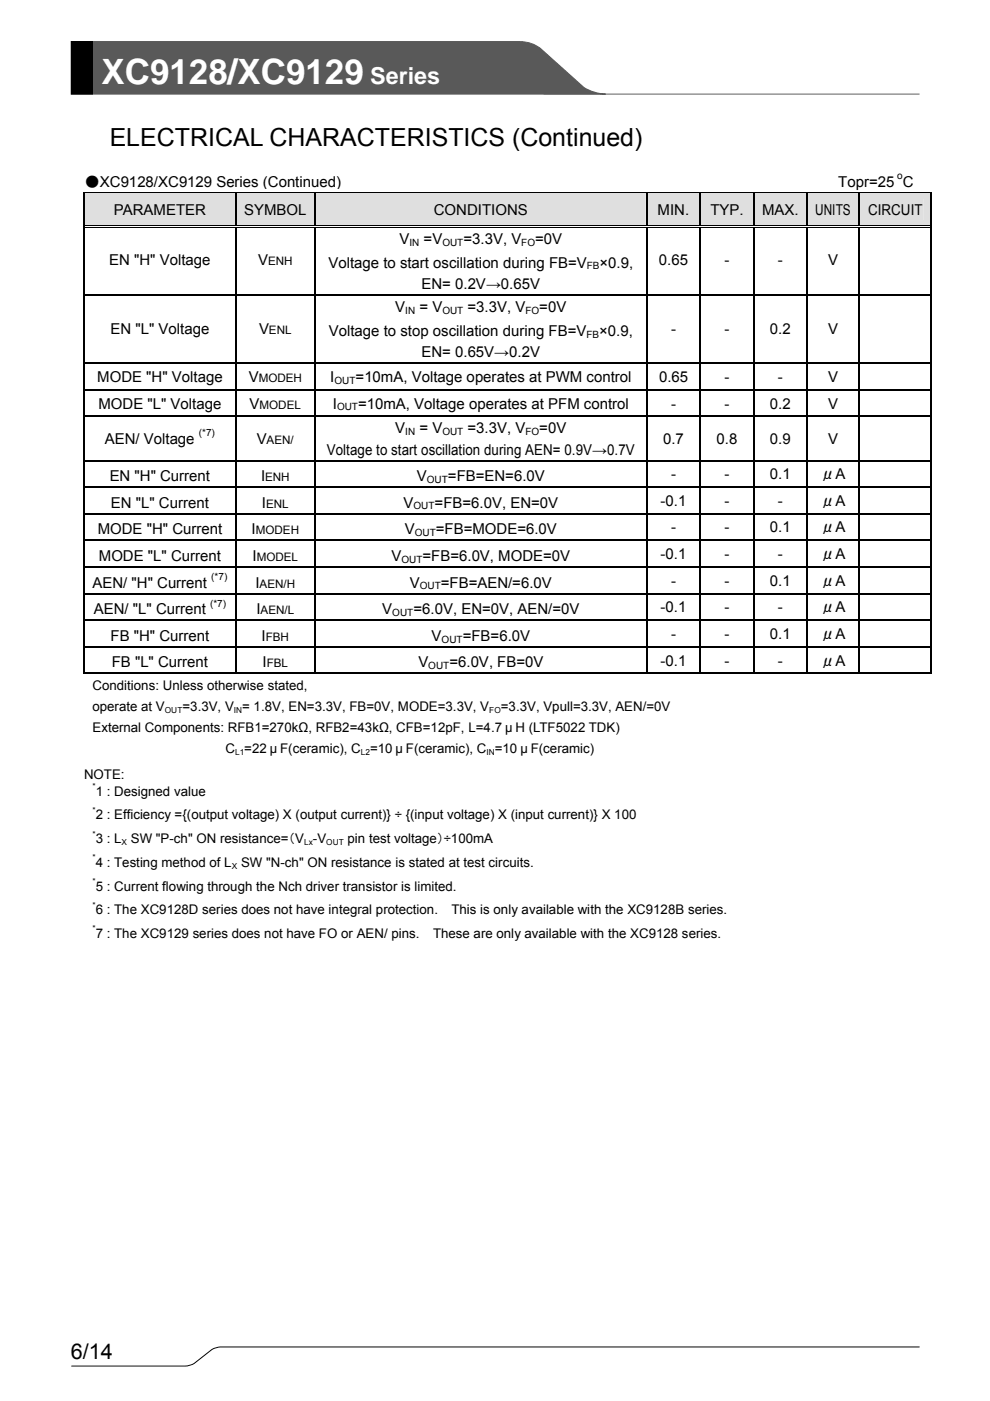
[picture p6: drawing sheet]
<svg xmlns="http://www.w3.org/2000/svg" width="210mm" height="297mm" viewBox="0 0 210 297" stroke-linecap="round" stroke-linejoin="round" font-family="sans-serif">
<path d="M15.1 8.8h95.8l2.1 .5 1.6 .9 9.2 8.3 1.2 .7 1.4 .4 2.1 .3h-113.4z" fill="#595959"/>
<path d="M15.1 8.8h95.8l2.1 .5 1.6 .9 9.2 8.3 1.2 .7 1.4 .4 2.1 .3h-113.4zM115.3 19.9h79.7" fill="none" stroke="#595959" stroke-width=".21"/>
<path d="M15.1 8.8h4.5v11.2h-4.5z" fill="#000"/>
<path d="M15.1 8.8h4.5v11.2h-4.5zM195 285.6h-148.2l-.8 .1-1.1 .4-3.7 3-1.5 .5h-24.6" fill="none" stroke="#000" stroke-width=".21"/>
<g fill="#dfdfdf">
<path d="M18 41.1h31.8v6.6h-31.8z"/>
<path d="M19.6 42.1h28.7v4.6h-28.7z"/>
<path d="M50.2 41.1h16.4v6.6h-16.4z"/>
<path d="M51.8 42.1h13.3v4.6h-13.3z"/>
<path d="M67 41.1h70v6.6h-70z"/>
<path d="M68.6 42.1h66.8v4.6h-66.8z"/>
<path d="M137.3 41.1h11v6.6h-11z"/>
<path d="M138.9 42.1h7.9v4.6h-7.9z"/>
<path d="M148.7 41.1h11v6.6h-11z"/>
<path d="M150.3 42.1h7.8v4.6h-7.8z"/>
<path d="M160 41.1h11v6.6h-11z"/>
<path d="M161.6 42.1h7.8v4.6h-7.8z"/>
<path d="M171.3 41.1h10.8v6.6h-10.8z"/>
<path d="M172.9 42.1h7.6v4.6h-7.6z"/>
<path d="M182.4 41.1h15v6.6h-15z"/>
<path d="M184 42.1h11.8v4.6h-11.8z"/>
</g>
<g fill="#000">
<path d="M17.7 40.7h.3v.4h-.3zM17.7 47.7h.3v.6h-.3zM17.7 53h.3v.4h-.3zM49.8 40.7h.4v.4h-.4zM49.8 48.2l.4 .1zM49.8 47.7h.5v.2h-.5zM49.8 48.1h.5v.1h-.5zM49.8 53h.4v.4h-.4zM66.6 40.7h.4v.4h-.4zM66.6 48.2l.4 .1zM66.6 47.7h.5v.2h-.5zM66.6 48.1h.5v.1h-.5z"/>
<path d="M66.6 53h.4v.4h-.4zM137 40.7h.3v.4h-.3zM137 48.2l.3 .1zM137 47.7h.5v.2h-.5zM137 48.1h.5v.1h-.5zM137 53h.3v.4h-.3zM148.3 40.7h.4v.4h-.4zM148.3 48.2l.4 .1zM148.3 47.7h.5v.2h-.5zM148.3 48.1h.5v.1h-.5zM148.3 53h.4v.4h-.4zM159.7 40.7h.3v.4h-.3z"/>
<path d="M159.7 48.2l.3 .1zM159.7 47.7h.5v.2h-.5zM159.7 48.1h.5v.1h-.5zM159.7 53h.3v.4h-.3zM171 40.7h.3v.4h-.3zM171 48.2l.3 .1zM171 47.7h.5v.2h-.5zM171 48.1h.5v.1h-.5zM171 53h.3v.4h-.3zM182.1 40.7h.3v.4h-.3zM182.1 48.2l.3 .1zM182.1 47.7h.5v.2h-.5z"/>
<path d="M182.1 48.1h.5v.1h-.5zM182.1 53h.3v.4h-.3zM197.4 40.7h.3v.4h-.3zM197.4 47.7h.3v.6h-.3zM197.4 53h.3v.4h-.3zM17.7 62.4h.3v.3h-.3zM17.7 67.5h.3v.3h-.3zM17.7 76.8h.3v.4h-.3zM49.8 62.4h.4v.3h-.4zM49.8 67.5h.4v.3h-.4zM49.8 76.8h.4v.4h-.4zM66.6 62.4h.4v.3h-.4z"/>
<path d="M66.6 67.5h.4v.3h-.4zM66.6 76.8h.4v.4h-.4zM137 62.4h.3v.3h-.3zM137 67.5h.3v.3h-.3zM137 76.8h.3v.4h-.3zM148.3 62.4h.4v.3h-.4zM148.3 67.5h.4v.3h-.4zM148.3 76.8h.4v.4h-.4zM159.7 62.4h.3v.3h-.3zM159.7 67.5h.3v.3h-.3zM159.7 76.8h.3v.4h-.3zM171 62.4h.3v.3h-.3z"/>
<path d="M171 67.5h.3v.3h-.3zM171 76.8h.3v.4h-.3zM182.1 62.4h.3v.3h-.3zM182.1 67.5h.3v.3h-.3zM182.1 76.8h.3v.4h-.3zM197.4 62.4h.3v.3h-.3zM197.4 67.5h.3v.3h-.3zM197.4 76.8h.3v.4h-.3zM17.7 82.5h.3v.3h-.3zM17.7 88.1h.3v.4h-.3zM17.7 97.5h.3v.3h-.3zM49.8 82.5h.4v.3h-.4z"/>
<path d="M49.8 88.1h.4v.4h-.4zM49.8 97.5h.4v.3h-.4zM66.6 82.5h.4v.3h-.4zM66.6 88.1h.4v.4h-.4zM66.6 97.5h.4v.3h-.4zM137 82.5h.3v.3h-.3zM137 88.1h.3v.4h-.3zM137 97.5h.3v.3h-.3zM148.3 82.5h.4v.3h-.4zM148.3 88.1h.4v.4h-.4zM148.3 97.5h.4v.3h-.4zM159.7 82.5h.3v.3h-.3z"/>
<path d="M159.7 88.1h.3v.4h-.3zM159.7 97.5h.3v.3h-.3zM171 82.5h.3v.3h-.3zM171 88.1h.3v.4h-.3zM171 97.5h.3v.3h-.3zM182.1 82.5h.3v.3h-.3zM182.1 88.1h.3v.4h-.3zM182.1 97.5h.3v.3h-.3zM197.4 82.5h.3v.3h-.3zM197.4 88.1h.3v.4h-.3zM197.4 97.5h.3v.3h-.3zM17.7 103.1h.3v.4h-.3z"/>
<path d="M17.7 108.8h.3v.3h-.3zM17.7 114.4h.3v.4h-.3zM49.8 103.1h.4v.4h-.4zM49.8 108.8h.4v.3h-.4zM49.8 114.4h.4v.4h-.4zM66.6 103.1h.4v.4h-.4zM66.6 108.8h.4v.3h-.4zM66.6 114.4h.4v.4h-.4zM137 103.1h.3v.4h-.3zM137 108.8h.3v.3h-.3zM137 114.4h.3v.4h-.3zM148.3 103.1h.4v.4h-.4z"/>
<path d="M148.3 108.8h.4v.3h-.4zM148.3 114.4h.4v.4h-.4zM159.7 103.1h.3v.4h-.3zM159.7 108.8h.3v.3h-.3zM159.7 114.4h.3v.4h-.3zM171 103.1h.3v.4h-.3zM171 108.8h.3v.3h-.3zM171 114.4h.3v.4h-.3zM182.1 103.1h.3v.4h-.3zM182.1 108.8h.3v.3h-.3zM182.1 114.4h.3v.4h-.3zM197.4 103.1h.3v.4h-.3z"/>
<path d="M197.4 108.8h.3v.3h-.3zM197.4 114.4h.3v.4h-.3zM17.7 120.1h.3v.3h-.3zM17.7 125.7h.3v.3h-.3zM17.7 131.3h.3v.4h-.3zM17.7 137h.3v.4h-.3zM49.8 120.1h.4v.3h-.4zM49.8 125.7h.4v.3h-.4zM49.8 131.3h.4v.4h-.4zM49.8 137h.4v.4h-.4zM66.6 120.1h.4v.3h-.4zM66.6 125.7h.4v.3h-.4z"/>
<path d="M66.6 131.3h.4v.4h-.4zM66.6 137h.4v.4h-.4zM137 120.1h.3v.3h-.3zM137 125.7h.3v.3h-.3zM137 131.3h.3v.4h-.3zM137 137h.3v.4h-.3zM148.3 120.1h.4v.3h-.4zM148.3 125.7h.4v.3h-.4zM148.3 131.3h.4v.4h-.4zM148.3 137h.4v.4h-.4zM159.7 120.1h.3v.3h-.3zM159.7 125.7h.3v.3h-.3z"/>
<path d="M159.7 131.3h.3v.4h-.3zM159.7 137h.3v.4h-.3zM171 120.1h.3v.3h-.3zM171 125.7h.3v.3h-.3zM171 131.3h.3v.4h-.3zM171 137h.3v.4h-.3zM182.1 120.1h.3v.3h-.3zM182.1 125.7h.3v.3h-.3zM182.1 131.3h.3v.4h-.3zM182.1 137h.3v.4h-.3zM197.4 120.1h.3v.3h-.3zM197.4 125.7h.3v.3h-.3z"/>
<path d="M197.4 131.3h.3v.4h-.3zM197.4 137h.3v.4h-.3zM17.7 142.6h.3v.4h-.3zM197.4 142.6h.3v.4h-.3z"/>
</g>
<g fill="none" stroke="#000" stroke-width=".34">
<path d="M17.7 40.9h32.1M17.9 41.1v6.6M17.9 48.3v4.7M17.9 53.4v9M50 41.1v6.6M50 48.3v4.7M50 53.4v9M50.2 40.9h16.4M66.8 41.1v6.6M66.8 48.3v4.7M66.8 53.4v9M67 40.9h70"/>
<path d="M137.2 41.1v6.6M137.2 48.3v4.7M137.2 53.4v9M137.3 40.9h11M148.5 41.1v6.6M148.5 48.3v4.7M148.5 53.4v9M148.7 40.9h11M159.9 41.1v6.6M159.9 48.3v4.7M159.9 53.4v9M160 40.9h11"/>
<path d="M171.1 41.1v6.6M171.1 48.3v4.7M171.1 53.4v9M171.3 40.9h10.8M182.2 41.1v6.6M182.2 48.3v4.7M182.2 53.4v9M182.4 40.9h15M197.6 41.1v6.6M197.6 48.3v4.7M197.6 53.4v9M17.9 62.7v4.8"/>
<path d="M17.9 67.8v9M17.9 77.2v5.3M18 62.5h31.8M18 77h31.8M50 62.7v4.8M50 67.8v9M50 77.2v5.3M50.2 62.5h16.4M50.2 77h16.4M66.8 62.7v4.8M66.8 67.8v9M66.8 77.2v5.3"/>
<path d="M67 62.5h70M67 77h70M137.2 62.7v4.8M137.2 67.8v9M137.2 77.2v5.3M137.3 62.5h11M137.3 77h11M148.5 62.7v4.8M148.5 67.8v9M148.5 77.2v5.3M148.7 62.5h11M148.7 77h11"/>
<path d="M159.9 62.7v4.8M159.9 67.8v9M159.9 77.2v5.3M160 62.5h11M160 77h11M171.1 62.7v4.8M171.1 67.8v9M171.1 77.2v5.3M171.3 62.5h10.8M171.3 77h10.8M182.2 62.7v4.8M182.2 67.8v9"/>
<path d="M182.2 77.2v5.3M182.4 62.5h15M182.4 77h15M197.6 62.7v4.8M197.6 67.8v9M197.6 77.2v5.3M17.9 82.8v5.3M17.9 88.5v9M17.9 97.8v5.3M18 82.7h31.8M18 88.3h31.8M18 97.6h31.8"/>
<path d="M50 82.8v5.3M50 88.5v9M50 97.8v5.3M50.2 82.7h16.4M50.2 88.3h16.4M50.2 97.6h16.4M66.8 82.8v5.3M66.8 88.5v9M66.8 97.8v5.3M67 82.7h70M67 88.3h70M67 97.6h70"/>
<path d="M137.2 82.8v5.3M137.2 88.5v9M137.2 97.8v5.3M137.3 82.7h11M137.3 88.3h11M137.3 97.6h11M148.5 82.8v5.3M148.5 88.5v9M148.5 97.8v5.3M148.7 82.7h11M148.7 88.3h11M148.7 97.6h11"/>
<path d="M159.9 82.8v5.3M159.9 88.5v9M159.9 97.8v5.3M160 82.7h11M160 88.3h11M160 97.6h11M171.1 82.8v5.3M171.1 88.5v9M171.1 97.8v5.3M171.3 82.7h10.8M171.3 88.3h10.8M171.3 97.6h10.8"/>
<path d="M182.2 82.8v5.3M182.2 88.5v9M182.2 97.8v5.3M182.4 82.7h15M182.4 88.3h15M182.4 97.6h15M197.6 82.8v5.3M197.6 88.5v9M197.6 97.8v5.3M17.9 103.5v5.3M17.9 109.1v5.3M17.9 114.8v5.3"/>
<path d="M18 103.3h31.8M18 108.9h31.8M18 114.6h31.8M50 103.5v5.3M50 109.1v5.3M50 114.8v5.3M50.2 103.3h16.4M50.2 108.9h16.4M50.2 114.6h16.4M66.8 103.5v5.3M66.8 109.1v5.3M66.8 114.8v5.3"/>
<path d="M67 103.3h70M67 108.9h70M67 114.6h70M137.2 103.5v5.3M137.2 109.1v5.3M137.2 114.8v5.3M137.3 103.3h11M137.3 108.9h11M137.3 114.6h11M148.5 103.5v5.3M148.5 109.1v5.3M148.5 114.8v5.3"/>
<path d="M148.7 103.3h11M148.7 108.9h11M148.7 114.6h11M159.9 103.5v5.3M159.9 109.1v5.3M159.9 114.8v5.3M160 103.3h11M160 108.9h11M160 114.6h11M171.1 103.5v5.3M171.1 109.1v5.3M171.1 114.8v5.3"/>
<path d="M171.3 103.3h10.8M171.3 108.9h10.8M171.3 114.6h10.8M182.2 103.5v5.3M182.2 109.1v5.3M182.2 114.8v5.3M182.4 103.3h15M182.4 108.9h15M182.4 114.6h15M197.6 103.5v5.3M197.6 109.1v5.3M197.6 114.8v5.3"/>
<path d="M17.9 120.4v5.3M17.9 126v5.3M17.9 131.7v5.3M17.9 137.4v5.2M18 120.2h31.8M18 125.9h31.8M18 131.5h31.8M18 137.2h31.8M50 120.4v5.3M50 126v5.3M50 131.7v5.3M50 137.4v5.2"/>
<path d="M50.2 120.2h16.4M50.2 125.9h16.4M50.2 131.5h16.4M50.2 137.2h16.4M66.8 120.4v5.3M66.8 126v5.3M66.8 131.7v5.3M66.8 137.4v5.2M67 120.2h70M67 125.9h70M67 131.5h70M67 137.2h70"/>
<path d="M137.2 120.4v5.3M137.2 126v5.3M137.2 131.7v5.3M137.2 137.4v5.2M137.3 120.2h11M137.3 125.9h11M137.3 131.5h11M137.3 137.2h11M148.5 120.4v5.3M148.5 126v5.3M148.5 131.7v5.3M148.5 137.4v5.2"/>
<path d="M148.7 120.2h11M148.7 125.9h11M148.7 131.5h11M148.7 137.2h11M159.9 120.4v5.3M159.9 126v5.3M159.9 131.7v5.3M159.9 137.4v5.2M160 120.2h11M160 125.9h11M160 131.5h11M160 137.2h11"/>
<path d="M171.1 120.4v5.3M171.1 126v5.3M171.1 131.7v5.3M171.1 137.4v5.2M171.3 120.2h10.8M171.3 125.9h10.8M171.3 131.5h10.8M171.3 137.2h10.8M182.2 120.4v5.3M182.2 126v5.3M182.2 131.7v5.3M182.2 137.4v5.2"/>
<path d="M182.4 120.2h15M182.4 125.9h15M182.4 131.5h15M182.4 137.2h15M197.6 120.4v5.3M197.6 126v5.3M197.6 131.7v5.3M197.6 137.4v5.2M17.7 142.8h180"/>
</g>
<path d="M18 41.1h31.8M50.2 41.1h16.4M67 41.1h70M137.3 41.1h11M148.7 41.1h11M160 41.1h11M171.3 41.1h10.8M182.4 41.1h15" fill="none" stroke="#dfdfdf" stroke-width=".21"/>
<g fill="none" stroke="#000" stroke-width=".21">
<path d="M18 47.8h31.8M18 48.2h31.8M50.3 47.8h16.3M50.3 48.2h16.3M67.1 47.8h69.9M67.1 48.2h69.9M137.5 47.8h10.8M137.5 48.2h10.8M148.8 47.8h10.9M148.8 48.2h10.9M160.2 47.8h10.8M160.2 48.2h10.8"/>
<path d="M171.5 47.8h10.6M171.5 48.2h10.6M182.6 47.8h14.8M182.6 48.2h14.8"/>
</g>
<text font-size="7.4" fill="#fff" x="21.5" y="17.9">XC9128/XC9129</text>
<text font-size="5.3" x="23.3" y="31">ELECTRICAL CHARACTERISTICS (Continued)</text>
<text font-size="4.9" fill="#fff" x="78.5" y="17.9">Series</text>
<text font-size="4.6" x="15" y="288">6/14</text>
<g font-size="3.2">
<text x="18" y="39.7">●XC9128/XC9129 Series (Continued)</text>
<text x="177.8" y="39.6">Topr=25 C</text>
<text x="24.2" y="45.5">PARAMETER</text>
<text x="51.8" y="45.5">SYMBOL</text>
<text x="92" y="45.5">CONDITIONS</text>
<text x="139.5" y="45.5">MIN.</text>
<text x="150.7" y="45.5">TYP.</text>
<text x="161.6" y="45.5">MAX.</text>
<text x="172.9" y="45.5">UNITS</text>
<text x="184.1" y="45.5">CIRCUIT</text>
<text x="84.7" y="51.8">V</text>
<text x="89.9" y="51.8">=V</text>
<text x="98.3" y="51.8">=3.3V, V</text>
<text x="113.5" y="51.8">=0V</text>
<text x="23.2" y="56.2">EN &quot;H&quot; Voltage</text>
<text x="54.7" y="56.2">V</text>
<text x="69.7" y="56.8">Voltage to start oscillation during FB=V</text>
<text x="127.2" y="56.8">×0.9,</text>
<text x="139.8" y="56.2">0.65</text>
<text x="153.7" y="56.2">-</text>
<text x="165" y="56.2">-</text>
<text x="175.6" y="56.2">V</text>
<text x="89.4" y="61.3">EN= 0.2V→0.65V</text>
<text x="23.5" y="70.7">EN &quot;L&quot; Voltage</text>
<text x="54.9" y="70.7">V</text>
<text x="69.7" y="71.2">Voltage to stop oscillation during FB=V</text>
<text x="83.8" y="66.3">V</text>
<text x="89" y="66.3">= V</text>
<text x="99.2" y="66.3">=3.3V, V</text>
<text x="114.4" y="66.3">=0V</text>
<text x="127.1" y="71.2">×0.9,</text>
<text x="142.3" y="70.7">-</text>
<text x="153.7" y="70.7">-</text>
<text x="163.3" y="70.7">0.2</text>
<text x="175.6" y="70.7">V</text>
<text x="89.4" y="75.7">EN= 0.65V→0.2V</text>
<text x="20.6" y="81">MODE &quot;H&quot; Voltage</text>
<text x="52.8" y="81">V</text>
<text x="70.1" y="81">I</text>
<text x="75.4" y="81">=10mA, Voltage operates at PWM control</text>
<text x="139.8" y="81">0.65</text>
<text x="153.7" y="81">-</text>
<text x="165" y="81">-</text>
<text x="175.7" y="81">V</text>
<text x="20.9" y="86.6">MODE &quot;L&quot; Voltage</text>
<text x="52.9" y="86.6">V</text>
<text x="70.6" y="86.6">I</text>
<text x="75.9" y="86.6">=10mA, Voltage operates at PFM control</text>
<text x="142.3" y="86.6">-</text>
<text x="153.7" y="86.6">-</text>
<text x="163.3" y="86.6">0.2</text>
<text x="175.7" y="86.6">V</text>
<text x="22.2" y="94.1">AEN/ Voltage</text>
<text x="54.4" y="94.1">V</text>
<text x="83.8" y="91.9">V</text>
<text x="89" y="91.9">= V</text>
<text x="99.2" y="91.9">=3.3V, V</text>
<text x="114.4" y="91.9">=0V</text>
<text x="140.7" y="94.1">0.7</text>
<text x="152" y="94.1">0.8</text>
<text x="163.3" y="94.1">0.9</text>
<text x="175.6" y="94.1">V</text>
<text x="69.3" y="96.4">Voltage to start oscillation during AEN= 0.9V→0.7V</text>
<text x="142.3" y="101.6">-</text>
<text x="153.7" y="101.6">-</text>
<text x="163.3" y="101.6">0.1</text>
<text x="174.1" y="101.6">μA</text>
<text x="23.3" y="102">EN &quot;H&quot; Current</text>
<text x="23.5" y="107.7">EN &quot;L&quot; Current</text>
<text x="55.4" y="102">I</text>
<text x="55.6" y="107.7">I</text>
<text x="85.6" y="107.7">V</text>
<text x="88.4" y="102">V</text>
<text x="92.2" y="107.7">=FB=6.0V, EN=0V</text>
<text x="95" y="102">=FB=EN=6.0V</text>
<text x="140.1" y="107.3">-0.1</text>
<text x="153.7" y="107.3">-</text>
<text x="165" y="107.3">-</text>
<text x="174.1" y="107.3">μA</text>
<text x="20.7" y="113.3">MODE &quot;H&quot; Current</text>
<text x="53.4" y="113.3">I</text>
<text x="85.9" y="113.3">V</text>
<text x="92.5" y="113.3">=FB=MODE=6.0V</text>
<text x="142.3" y="112.9">-</text>
<text x="153.7" y="112.9">-</text>
<text x="163.3" y="112.9">0.1</text>
<text x="174.1" y="112.9">μA</text>
<text x="21" y="118.9">MODE &quot;L&quot; Current</text>
<text x="53.6" y="118.9">I</text>
<text x="83" y="118.9">V</text>
<text x="89.6" y="118.9">=FB=6.0V, MODE=0V</text>
<text x="140.1" y="118.5">-0.1</text>
<text x="153.7" y="118.5">-</text>
<text x="165" y="118.5">-</text>
<text x="174.1" y="118.5">μA</text>
<text x="19.6" y="124.6">AEN/ &quot;H&quot; Current</text>
<text x="54.2" y="124.6">I</text>
<text x="86.9" y="124.6">V</text>
<text x="93.5" y="124.6">=FB=AEN/=6.0V</text>
<text x="142.3" y="124.2">-</text>
<text x="153.7" y="124.2">-</text>
<text x="163.3" y="124.2">0.1</text>
<text x="174.1" y="124.2">μA</text>
<text x="19.9" y="130.2">AEN/ &quot;L&quot; Current</text>
<text x="54.4" y="130.2">I</text>
<text x="81.1" y="130.2">V</text>
<text x="87.7" y="130.2">=6.0V, EN=0V, AEN/=0V</text>
<text x="140.1" y="129.8">-0.1</text>
<text x="153.7" y="129.8">-</text>
<text x="165" y="129.8">-</text>
<text x="174.1" y="129.8">μA</text>
<text x="23.5" y="135.9">FB &quot;H&quot; Current</text>
<text x="55.5" y="135.9">I</text>
<text x="91.5" y="135.9">V</text>
<text x="98.1" y="135.9">=FB=6.0V</text>
<text x="142.3" y="135.5">-</text>
<text x="153.7" y="135.5">-</text>
<text x="163.3" y="135.5">0.1</text>
<text x="174.1" y="135.5">μA</text>
<text x="23.7" y="141.5">FB &quot;L&quot; Current</text>
<text x="55.7" y="141.5">I</text>
<text x="88.7" y="141.5">V</text>
<text x="95.3" y="141.5">=6.0V, FB=0V</text>
<text x="140.1" y="141.1">-0.1</text>
<text x="153.7" y="141.1">-</text>
<text x="165" y="141.1">-</text>
<text x="174.1" y="141.1">μA</text>
</g>
<g font-size="2.8">
<text x="19.6" y="146.2">Conditions: Unless otherwise stated,</text>
<text x="19.6" y="150.7">operate at V</text>
<text x="19.6" y="155.2">External Components: RFB1=270kΩ, RFB2=43kΩ, CFB=12pF, L=4.7</text>
<text x="38.7" y="150.7">=3.3V, V = 1.8V, EN=3.3V, FB=0V, MODE=3.3V, V</text>
<text x="106.2" y="150.7">=3.3V, Vpull=3.3V, AEN/=0V</text>
<text x="109.3" y="155.2">H (LTF5022 TDK)</text>
<text x="47.8" y="159.7">C =22</text>
<text x="59.4" y="159.7">F(ceramic), C =10</text>
<text x="86.1" y="159.7">F(ceramic), C =10</text>
<text x="112.6" y="159.7">F(ceramic)</text>
<text x="17.8" y="165.1">NOTE:</text>
<text x="20.3" y="168.7">1 : Designed value</text>
<text x="20.3" y="173.7">2 : Efficiency ={(output voltage) X (output current)} ÷ {(input voltage) X (input current)} X 100</text>
<text x="20.3" y="178.8">3 : L SW &quot;P-ch&quot; ON resistance=（V -V</text>
<text x="73.7" y="178.8">pin test voltage）÷100mA</text>
<text x="20.3" y="183.8">4 : Testing method of L</text>
<text x="51.1" y="183.8">SW &quot;N-ch&quot; ON resistance is stated at test circuits.</text>
<text x="20.3" y="188.8">5 : Current flowing through the Nch driver transistor is limited.</text>
<text x="20.3" y="193.8">6 : The XC9128D series does not have integral protection.</text>
<text x="95.8" y="193.8">This is only available with the XC9128B series.</text>
<text x="20.3" y="198.9">7 : The XC9129 series does not have FO or AEN/ pins.</text>
<text x="91.8" y="198.9">These are only available with the XC9128 series.</text>
</g>
<g font-size="2.5">
<text x="56.9" y="56.2">ENH</text>
<text x="57" y="70.7">ENL</text>
<text x="54.9" y="81">MODEH</text>
<text x="55.1" y="86.6">MODEL</text>
<text x="56.6" y="94.1">AEN/</text>
<text x="56.2" y="102">ENH</text>
<text x="56.4" y="107.7">ENL</text>
<text x="54.3" y="113.3">MODEH</text>
<text x="54.4" y="118.9">MODEL</text>
<text x="55.1" y="124.6">AEN/H</text>
<text x="55.3" y="130.2">AEN/L</text>
<text x="56.4" y="135.9">FBH</text>
<text x="56.6" y="141.5">FBL</text>
</g>
<g font-size="2.1">
<text x="190.3" y="38">o</text>
<text x="86.8" y="52.1">IN</text>
<text x="93.8" y="52.1">OUT</text>
<text x="110.6" y="52.1">FO</text>
<text x="124.5" y="57.1">FB</text>
<text x="86" y="66.6">IN</text>
<text x="93.8" y="66.6">OUT</text>
<text x="111.4" y="66.6">FO</text>
<text x="124.4" y="71.6">FB</text>
<text x="71" y="81.3">OUT</text>
<text x="71.5" y="87">OUT</text>
<text x="42.2" y="92.5">(*7)</text>
<text x="86" y="92.2">IN</text>
<text x="93.8" y="92.2">OUT</text>
<text x="111.4" y="92.2">FO</text>
<text x="90.5" y="102.4">OUT</text>
<text x="87.7" y="108">OUT</text>
<text x="88" y="113.6">OUT</text>
<text x="85.1" y="119.3">OUT</text>
<text x="44.8" y="123">(*7)</text>
<text x="89" y="124.9">OUT</text>
<text x="44.6" y="128.6">(*7)</text>
<text x="83.2" y="130.6">OUT</text>
<text x="93.7" y="136.2">OUT</text>
<text x="90.8" y="141.9">OUT</text>
</g>
<g font-size="1.8">
<text x="35" y="151.1">OUT</text>
<text x="49.6" y="151.1">IN</text>
<text x="103.8" y="151.1">FO</text>
<text x="49.9" y="160.1">L1</text>
<text x="76.5" y="160.1">L2</text>
<text x="103.2" y="160.1">IN</text>
<text x="19.6" y="167.3">*</text>
<text x="19.6" y="172.3">*</text>
<text x="19.6" y="177.4">*</text>
<text x="25.8" y="179.2">X</text>
<text x="64.5" y="179.2">Lx</text>
<text x="69.2" y="179.2">OUT</text>
<text x="19.6" y="182.4">*</text>
<text x="49.1" y="184.1">X</text>
<text x="19.6" y="187.4">*</text>
<text x="19.6" y="192.4">*</text>
<text x="19.6" y="197.5">*</text>
</g>
</svg>
